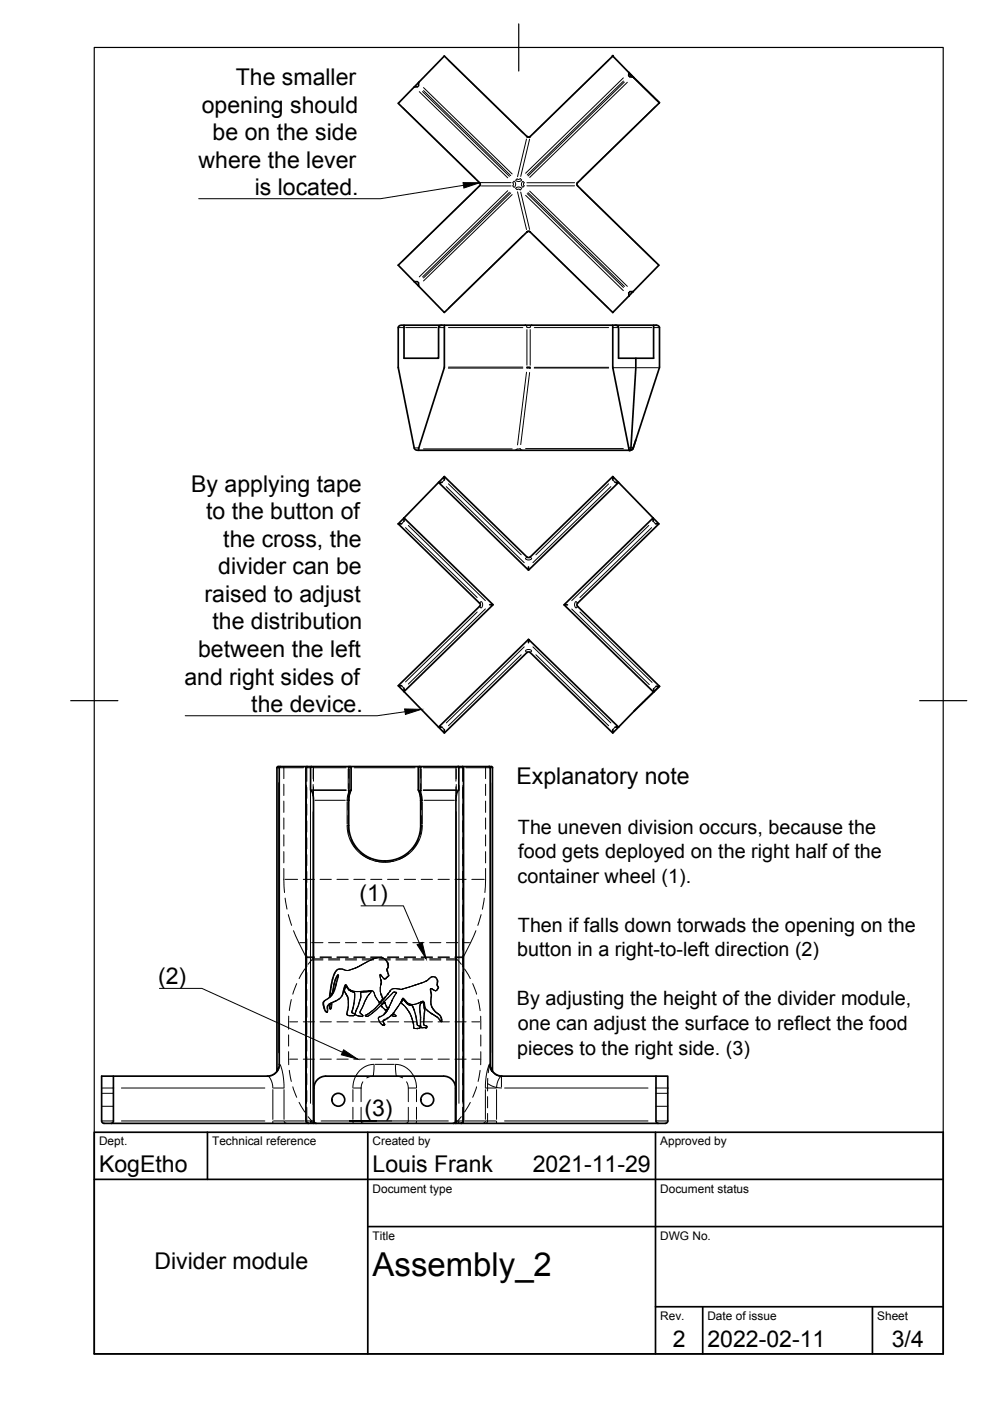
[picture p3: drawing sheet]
<svg xmlns="http://www.w3.org/2000/svg" width="210mm" height="297mm" viewBox="0 0 210 297" stroke-linecap="round" stroke-linejoin="round" font-family="sans-serif">
<!-- layer: Visible Narrow -->
<g fill="none" stroke="#000" stroke-width=".21">
<path d="M88.8 18.2l-.2 .2M88.9 19.4l18.8 18.3M89.6 19.4l18.4 18M89.8 19.2l18.5 18M89.8 18.6l18.8 18.3M95.1 12.8l15.7 15.4M129.1 12.7l-15.8 15.4M132.2 16.5l-20.8 20.2M132.2 17.2l-20.4 19.9M132.4 17.4l-20.4 19.9M133 17.4l-20.7 20.2M133.3 16.1l.1 .1 .4-.3 .5 .4"/>
<path d="M133.4 16.2l.1 .1M85.3 22.7l15.5 15.2M101.7 38.7l.1 .3-.1 .4M101.7 39.4h.1M102.1 38.7h6.3M102.1 39.4h6.3M108.7 39.4l.3 .3M109 38.4l-.3 .3 .2 .3-.2 .4M109.1 38.4l.2 .6-.2 .7M109.3 39.9l.3 .3M109.4 39.9l.7-.2 .5 .2M109.6 37.9l-.3 .3"/>
<path d="M110.3 37.9l-.3 .1-.3-.1M110.3 37.9l.3 .3M110.6 38.3l-.5 .2-.7-.2M110.6 40l-.3 .3M110.8 38.5l-.2 .5 .2 .7M110.9 38.4l.2 .3M111.1 38.8l-.1 .2 .1 .4M111.1 39.4l-.2 .3M111.6 29.5l-1.9 8M111.7 38.7h10.1M111.7 39.4h10.1M111.8 29h.6"/>
<path d="M112.3 29.5l-1.9 7.9M112.4 29h-.7M112.4 29l-.2 .1-.4-.1M112.4 28.9v.1M122.4 38.8v.5M122.4 39.4h.1M122.5 38.7h-.1M138.9 22.6l-15.7 15.3M88.6 59.7l.2 .2M100.8 40.3l-15.5 15.1M107.7 40.4l-18.8 18.3M108 40.8l-18.4 17.9"/>
<path d="M108.3 40.9l-18.5 18M108.6 41.3l-18.8 18.3M109.7 40.2l.3-.1 .3 .1M109.7 40.7l1.9 8M110.4 40.7l1.9 7.9M110.8 50l-15.7 15.4M111.4 41.4l20.8 20.2M111.7 49.2h.7M111.7 49.1h.1M111.8 49.1l.4-.1 .2 .1M111.8 41l20.4 19.9M112 40.8l20.4 19.9"/>
<path d="M112.3 40.5l20.7 20.2M112.4 49.1h-.6M112.4 49.1v.1M113.3 50l15.8 15.4M123.2 40.2l15.6 15.2M84.5 69.5h1.1M86 69.5h6.6M93 69.5h1.1M95.1 78h15.7M95.1 69.5h15.7M95.1 77.8h15.7M111.4 68.9l.3 .5"/>
<path d="M111.6 78.9l-1.9 15.4M111.7 77.9v.1M111.7 69.9v7.5M111.7 78h.1M111.7 69.5h.7M111.7 77.9h.7M111.8 78h.6M112.3 79l-1.9 15.3M112.4 77.8l-.7 .1M112.4 77.9v.2l-.6-.1M112.4 69.9v7.5M112.4 77.9h.1"/>
<path d="M112.7 68.9l-.3 .5M113.3 78h15.8M113.3 69.5h15.8M113.3 77.9h15.8M130 69.5h1.1M130.2 78h4.4M131.5 69.5h6.7M133.5 61.9l-.2 .1M135.1 78h4.5M138.6 69.5h1.2M87.9 95h.8M89.8 95.2h18.8"/>
<path d="M109.6 95.2l-.3 .2M110.3 95.1l-.6 .1M110.3 95.1l.3 .3M111.4 95.1h20.8M133.3 95h.5l-.1 .3-.3 .2M133.8 95h.5M134.2 95.2h.1M85.6 110.5l-.4 .5M86 111.9l15.2 14.8M86.6 111.4l16.3 15.9M94.2 101.8l-.5 .5M94.6 103.2l16.5 16.1"/>
<path d="M95.1 102.6l15.4 15M111.7 118.1l-.3 .3M112.4 118.1l.3 .3M112.7 118.5a1.01 1.01 0 0 1-1.3 0M129.1 102.6l-15.5 15M129.5 103.2l-16.5 16.1M129.9 101.8l.5 .5M137.6 111.4l-16.4 15.9M138.2 111.9l-15.2 14.8M138.5 110.5l.5 .5M101.2 129.8l-15.2 14.8M101.7 128.6l.3 .3"/>
<path d="M102 127.5l-.3 .4M102.1 127.5a1.01 1.01 0 0 1 0 1.4M102.9 129.1l-16.3 15.9M110.5 138.8l-15.4 15.1M111.1 137.1l-16.5 16.2M111.4 138l.3 .4M112.7 137.9a1.01 1.01 0 0 0-1.3 0M112.7 138l-.3 .4M113 137.1l16.5 16.2M113.6 138.8l15.5 15.1M121.2 129.1l16.5 16M122.1 127.5a1.01 1.01 0 0 0 0 1.4"/>
<path d="M122.2 127.5l.3 .4M122.5 128.6l-.3 .3M123 129.8l15.3 14.9M85.2 145.4l.4 .5M93.7 154.2l.5 .5M130.4 154.2l-.5 .5M139.1 145.5l-.5 .5M58.7 162.8h.5M59.1 166v57.2M59.1 162.5v.3M59.2 162.8h5.2M64.9 162.8h.1"/>
<path d="M65 166.5v67.4M65 162.8h.8M65.1 162.5l-.1 .2M65.8 166.5v67.4M66 162.5l-.2 .2M66.2 167.5h7.2M66.2 162.8h7.2M66.3 167.6h7.1M66.4 172.1v62.1M66.8 169.7h6.4M73.6 175l.1 1.6 .5 1.5 .7 1.2 .9 1.2 2.2 1.5 1.3 .5 1.7 .3 1.8-.1 1.3-.3 1.6-.7 1.1-.8 1.2-1.3 .9-1.5 .4-1.4 .2-1.2a.29 .29 0 0 0 0-.4 .29 .29 0 0 0-.3-.1M73.6 170v4.8"/>
<path d="M73.6 169.7h.3M73.6 175h.3M73.8 167.6l.1 .2M73.8 163v4.2M73.9 162.8h.1M73.9 167.5h.1zM73.9 162.7v-.2l.2 .2M73.9 169.7h-.3M73.9 167.8l-.3 1.9M74.1 167.5l.1 .2M74.1 163v4.2M74.1 162.8h.3"/>
<path d="M74.2 167.7l-.2 .1M74.2 167.7l.1 .1M74.3 167.8h-.3M74.3 167.8l-.3 1.1M74.4 167.6l-.1 .2M74.4 167.5l-.2 .2M75.1 162.8h12.9M88.7 167.5l.2 .2M88.7 162.8h.3M88.7 167.6l.2 .2M88.9 167.8l.2 1.1M88.9 167.8h.3"/>
<path d="M88.9 167.7v.1M89 167.7l.2 .1M89.1 167.5l-.2 .2M89.1 163v4.2M89.1 162.8h.2M89.1 162.7l.1-.2 .1 .2M89.2 167.8l.3 1.9M89.2 169.7h.3M89.3 167.5h-.2h.2M89.3 167.6l-.1 .2M89.3 163v4.2M89.5 169.7h-.3"/>
<path d="M89.5 170v4.8M89.7 167.6h7.1M89.7 162.8h7.2M89.7 167.5h7.2M89.9 169.7h6.5M96.7 172.1v62.1M97.2 162.5l.1 .2M97.3 162.8h.8M97.3 166.5v67.4M98 162.5l.2 .2M98.1 166.5v67.4M98.2 162.8h.1"/>
<path d="M98.8 162.8h5.1M103.9 162.8h.1M104 166v57.2M104 162.5l.1 .2M104.1 162.8h.3M81.5 182.5l-.1 .3M81.7 182.5v.3M21.7 237.7h2.2M21.7 230.7h2.2M25.7 237.7h30.5M25.7 230.7h30.5M56.8 228.2l.4 .3 .4 .7 .2 1.5"/>
<path d="M57.8 237.7v.5M57.8 231v6.3M58 237.7h2.2M58 230.7h2.2M59.2 225.7l.3 .2 .4 1.3 .3 3.5M59.3 225.9a2.5 2.5 0 0 1-2.3 2.3M60.2 231v6.3M60.2 237.7l.5 .5M60.4 237.7h4.2M64.9 237.7h.1M65 237.7v.3l.4 .2M65 237.7h.8"/>
<path d="M65.8 237.7a.32 .32 0 0 0 .3 .5 .32 .32 0 0 0 .3-.5M65.8 237.7h.6M66.4 237.7h.1M68.1 237.7h27M79.3 225.9l-.2 2.3M79.3 225.7l-1.1 .1-.9 .4-1 .8-.9 1.2M79.5 225.7h4.1M83.8 225.7l1.1 .1 1 .4 .9 .8 .9 1.2M83.8 225.9l.3 2.3M96.6 237.7h.7M96.7 237.7l.3 .5M97.3 237.7l-.3 .5"/>
<path d="M97.3 237.7h.8M98.1 237.7v.3l-.3 .2M98.2 237.7h.1M98.6 237.7h4.2M102.9 231v6.3M103.9 225.9a2.5 2.5 0 0 0 2.2 2.3M103.9 225.7l-.2 .2-.4 1.3-.4 3.5h2.2M105.1 237.7h-2.2l-.4 .5M105.3 237.7v.5M105.3 231v6.3M106.3 228.2l-.3 .3-.5 .9-.2 1.3M107 237.7h30.4"/>
<path d="M107 230.7h30.4M139.2 237.7h2.3M139.2 230.7h2.3"/>
</g>
<!-- layer: Visible -->
<g fill="none" stroke="#000" stroke-width=".36">
<path d="M87.8 18.4l-3.4 3.5 17.3 16.8M88.8 17.4v.8M88.8 17.4l-1 1h.7M133.3 16.1v-.7l6.5 6.4M133.5 16.3h.8l5.5 5.5M134.4 16.5l-4.5-4.6-17.7 17.2-.5-.2-17.5-17-5.4 5.5M101.7 38.7l.1 .4-.1 .3-17.3 16.8M122.5 39.4l17.2 16.8-5.4 5.6M122.5 38.7l-.2 .3 .2 .4M139.8 21.8l-17.3 16.9M84.4 56.2h.1M84.5 56.2l3.3 3.5"/>
<path d="M87.8 59.7l1 1v-.7M87.8 59.7h.7M84.5 78l3.3 17 .3 .3 .7 .2M85.7 68.9l-.9 .1-.4 .5 .1 8.5M88.8 60.7l5.4 5.6 17.5-17.1 .5-.1 17.7 17.2M93.7 68.9h-8v7.1h7.3v-6.5l.3-.5 .9-.1M129.9 68.9h-35.7v9l-5.4 17.1v.5M129.9 78l3.4 17v.5M129.9 66.2v.1M129.9 77.9v-9l.9 .1 .3 .5v6.5h7.5v-7.1h.6l.5 .3 .1 8.8-5.5 17M130.4 68.9h8.2M133.3 62.8l-3.4 3.4"/>
<path d="M133.5 61.8h.8l-1 1v-.8M134.8 76v2l-1 17M88.8 95.5h44.7M134.3 95l-.2 .3-.6 .2M134.3 95l-.3 .3-.5 .2M134.8 93.3l-.5 1.7M84.4 111.1l17.3 16.7 .1 .4-.1 .4M85.2 111l-.8 .1M85.7 109.8v.7M85.7 109.8l-1.3 1.3M85.7 109.8l18.8 18.4M93.7 102.3h-.7l19.1 18.6v-.7"/>
<path d="M94.2 101.8v-.8l-8.5 8.8M94.2 101l17.5 17.1 .5 .1 17.7-17.2M129.9 101.8v-.8l9.8 10.1-.7-.1M130.4 102.3h.7l-19 18.6M138.5 110.5v-.7l-18.9 18.4h.7M139.7 111.1l-17.2 16.8-.2 .3 .2 .4 17.3 16.9M101.7 128.6l-17.3 16.8M103.8 128.2h.7l-18.8 18.4v-.7M112.1 136.3v-.7l19 18.6h-.7M112.1 135.6l-19.1 18.6h.7M119.6 128.2l19 18.5M85.2 145.4h-.8l9.8 10v-.7"/>
<path d="M94.2 155.4l17.7-17.2 .5 .1 17.5 17.1M138.6 146.7l-8.7 8.7v-.7M138.6 146v.7M139.1 145.5h.7M139.8 145.5l-5.4 5.3M139.8 145.5l-1.2 1.2M59.5 162.5h-.5l-.3 .3v64.3l.5-1.2v-63.2l.2-.2h6.6M65.1 162.5l-.2 .3v74.9l.1 .3 .4 .2M73.9 169.7l.1 6.2 .2 1.2 .6 1.4 1 1.5 1.6 1.4 1.8 .8 1.9 .3 1.8-.1 1.9-.6 1.7-1 1.5-1.7 .8-1.7 .3-1.3 .1-6.4M74 169.7h.1M74.2 162.5h-8.2l-.2 .2v4.8l.5 .5 .2 1.3-.1 68.9M74.2 162.5h14.7"/>
<path d="M74.2 162.5l.2 .3v4.7M74.4 167.5l-.3 1.1-.2 1.1M88.7 162.8v4.7M88.7 167.5l.4 1.1 .1 1.1M88.9 162.5h8.2M89 162.5l-.3 .3M89.2 169.7h.1M98 162.5h-.9l.2 .2v4.8l-.4 .5-.2 1.3v68.9M98 162.5h5.7M98 162.5l.3 .3v74.9l-.2 .3-.4 .2M104.2 162.5h-.5l.2 .2v63.2l.5 1.2v-64.3l-.2-.3M24 228.2v9.6l-.1 .2-.3 .2"/>
<path d="M56.8 228.2h-35.3v9.6l.5 .4h119.2l.4-.4v-9.6h-2.5v9.6l.2 .2 .3 .2M58.7 227.1a2.51 2.51 0 0 1-2 1.1M67.1 238.2l-.3-.1-.2-.3v-7.1a2.51 2.51 0 0 1 2.5-2.5h25a2.51 2.51 0 0 1 2.5 2.5v7.1l-.3 .3-.2 .1M104.4 227.1a2.51 2.51 0 0 0 2.1 1.1M106.3 228.2h32.8"/>
<circle cx="71.7" cy="233.2" r="1.37"/>
<circle cx="90.6" cy="233.2" r="1.37"/>
</g>
<!-- layer: Visible Narrow -->
<g fill="#000" stroke="#000" stroke-width=".21">
<circle cx="111.7" cy="28.9" r=".08"/>
<circle cx="111.7" cy="49.2" r=".08"/>
</g>
<!-- layer: Visible -->
<g fill="#000" stroke="#000" stroke-width=".21">
<circle cx="129.9" cy="11.9" r=".17"/>
<circle cx="133.5" cy="95.5" r=".17"/>
</g>
<!-- layer: Hidden Narrow -->
<g fill="none" stroke="#000" stroke-width=".21">
<path d="M66.2 162.5l.2 .3M66.4 163.1v2M66.4 166.3v2.1M73.8 175l.2 1.8M73.8 169.9v1.8M73.8 172.9v1.9M73.9 168.4v1.2h-.1zM74.2 167.7l-.3 .7M74.3 167.8l-.4 1.8M74.4 178l1.2 2M88.7 178.1l-.4 .9-.8 1.1M88.9 167.8l.3 1.8"/>
<path d="M88.9 167.7l.3 .7M89.2 168.4l.1 1.2h-.1zM89.3 175l-.2 1.9M89.3 169.9v1.8M89.3 172.9v1.9M96.7 163.1v2M96.7 166.3v2.1M96.9 162.5l-.2 .3M60.5 186.4h2.6M63.6 199.9h1.3M64.3 186.4h2.4M66.1 199.9h2.4"/>
<path d="M67.9 186.4h2.4M69.7 199.9h2.3M71.4 186.4h2.4M73.2 199.9h2.4M75 186.4h2.4M76.4 180.9l2 1.2M76.8 199.9h2.4M78.6 186.4h2.4M79.5 182.5l1.6 .3h.3v-.3M80.4 199.9h2.4M81.7 182.5l.1 .3 1.7-.2M82.2 186.4h2.3"/>
<path d="M83.9 199.9h2.4M85.7 186.4h2.4M86.7 180.9l-2.1 1.3M87.5 199.9h2.4M89.3 186.4h2.4M91.1 199.9h2.4M92.9 186.4h2.4M94.7 199.9h2.3M96.5 186.4h2.3M98.2 199.9h1.3M100 186.4h2.7M61.4 216.6h1.7"/>
<path d="M64.3 216.6h2.4M65.1 202.9h1.6M66.6 203.3h1.9M67.9 202.9h2.4M67.9 216.6h2.4M68.5 212.8h.1M68.5 213h.1M68.5 212.5h.1M68.5 213.1h.2M68.6 213.3h.1M68.6 212.3h.1M68.6 213.5h.1"/>
<path d="M68.7 213.6h.1M68.7 213.8h.1M69 214.4h.1M69.2 211.9h.1M69.3 214.4h.2M69.4 213.7h.1M69.4 213.6h.1M69.4 213.4h.1M69.4 213.2h.2M69.7 203.3h2.3M69.7 212.9h.1M69.8 211.5h.1"/>
<path d="M69.8 213.5h.2M69.8 211.3h.2M69.8 211.1h.2M69.9 213h.1M69.9 210.8h.1M69.9 211.4h.1M69.9 210.5h.2M69.9 213.9h.2M70 212.8h.1M70 211.3h.1M70 210.3h.1M70 212.9h.1"/>
<path d="M70 210h.1M70 213.9h.1M70 211.1h.1M70 209.8h.2M70.1 212.8h.1M70.1 209.4h.1M70.1 209.2h.2M70.1 213.7h.2M70.2 209h.1M70.2 208.8h.1M70.2 212.8h.1M70.2 212.7h-.2"/>
<path d="M70.3 211h.1M70.3 208.6h.1M70.3 212.8h.1M70.3 208.4h.1M70.3 210.7h.1M70.4 210.6h.1M70.4 207.8h.1M70.4 207.7h.1M70.4 212.6h-.2M70.5 212.5h.1M70.5 210.3h.1M70.5 207.5h.1"/>
<path d="M70.5 210.1h.1M70.5 207.4h.1M70.6 209.9h.1M70.6 209.6h.1M70.6 210.5h.1M70.7 209.3h.1M70.7 209.1h.1M70.7 206.8h.1M70.7 208.9h.1M70.7 212.4h.1M70.8 208.7h.1M70.8 208.5h.1"/>
<path d="M70.8 209.9h.2M70.9 212.4h.1M70.9 209.9h.1M70.9 208.3h.1M70.9 206.4h.1M70.9 208.2h.1M70.9 206.3h.1M71 207.8h.1M71.1 207.7h.1M71.1 209.2h.1M71.1 207.6h.1M71.1 209h.1"/>
<path d="M71.1 207.5h.1M71.1 205.9h.1M71.1 212.3h-.1M71.1 212.2h.1M71.2 208.8h.1M71.2 208.7h.1M71.2 208.5h.2M71.4 207h.1M71.4 202.9h2.4M71.4 216.6h2.4M71.5 205.6h.1M71.5 207.7h.1"/>
<path d="M71.6 206.7h.2M71.6 207.2h.1M71.6 205.5h.1M71.7 206.8h.1M71.7 211.9h.1M71.8 211.8h.1M71.9 205.5h.2M72.5 211.1h.1M72.6 210.8h.1M72.6 210.7h.1M72.7 205.5h.1M72.7 210.4h.1"/>
<path d="M72.8 205.6h.1M72.8 209.9h.1M72.9 209.8h.1M72.9 209.7h.1M72.9 205.6h.1M72.9 209.5h.1M73 210.1h.1M73 209.9h.1M73 209.3h.1M73 209.2h.1M73 209.7h.1M73.1 209.5h.1"/>
<path d="M73.1 210.4h.1M73.1 209.4h.1M73.2 208.9h.1M73.2 203.3h2.4M73.3 209h.1M73.3 210.7h.1M73.3 210.8h.1M73.3 205.7h.1M73.4 208.9h.1M73.4 209.1h.1M73.4 209h.1M73.4 209.2h.1"/>
<path d="M73.5 211h.1M73.5 209h.1M73.5 214.9h.1M73.5 215.1h.1M73.5 209.3h.2M73.6 215.2h.1M73.6 211.2h.1M73.6 214.5h.1M73.6 214.3h.1M73.7 209.3h-.2M73.7 211.4h.1M73.7 214.1h.1"/>
<path d="M73.7 209.6h.1M73.8 215.3h.1M73.8 211.8h.1M73.8 209.5h.1M73.8 213.5h.1M73.8 212.6h.1M73.9 215.3h.1M74 209.9h.1M74.1 209.9h.1M74.2 205.6h.1M74.2 209.9h.1M74.3 210.1h.1"/>
<path d="M74.3 209.9l.1 .1M74.4 210.2h.1M74.5 210.2h.1M74.5 210l.2 .1M74.5 214.7h.1M74.6 214.4h.1M74.6 214.3h.1M74.7 214.2h.1M74.7 210.3h.1M74.7 214.8h.1M74.7 214h.1M74.8 205.4h.1"/>
<path d="M74.8 213.9h.1M74.8 215.4h.1M74.8 213.7h.1M74.9 213.5h.1M74.9 213.3h.1M74.9 210.3h.1M75 213.1h.1M75 212.9h.1M75 202.9h2.4M75 216.6h2.4M75 212.7h.1M75 214.9h.1"/>
<path d="M75.1 210.4h.1M75.1 212.2h.1M75.1 215.3h.1M75.1 205.3h.1M75.1 212h.1M75.1 210.5h.1M75.2 215.1h.1M75.2 205.3h.1M75.2 210.2h.1M75.3 214.7h.1M75.4 215.1h.1M75.4 205.2h.1"/>
<path d="M75.4 214.4h.1M75.5 214.3h.1M75.5 214.2h.1M75.5 205.2h.1M75.5 214.1h.1M75.5 215.3h.1M75.6 213.9h.1M75.8 213.5h.1M75.9 215.4h.1M75.9 205h-.1M76.1 212.8h.1M76.1 215.4h.1"/>
<path d="M76.2 212.2h.1M76.3 204.8h-.1M76.3 214.6h.1M76.3 212h.1M76.4 215.5h.1M76.4 214.4h.1M76.4 204.7h.1M76.4 211.8h.1M76.4 211.6h.1M76.5 210.5h.1M76.5 210.2h.1M76.5 214.9h.1"/>
<path d="M76.5 211h.1M76.5 211.3h.1M76.5 204.6h.1M76.5 210.4h.1M76.6 214h.1M76.6 204.6h.1M76.7 215.1h.1M76.7 204.5h.1M76.8 210.2h.1M76.8 203.3h2.4M76.9 204.4h.1M76.9 215.4h.1"/>
<path d="M76.9 215.3h.1M76.9 210.3h.1M77 213.2h.1M77 210.2h.1M77.2 204.3h.1M77.2 212.7h.1M77.3 204.2h.1M77.4 210.1h.1M77.4 212.2h.1M77.4 215.3h.1M77.5 212.1h.1M77.5 215.4h.1"/>
<path d="M77.5 204.1h.1M77.6 211.9h.1M77.6 215.2h.1M77.6 210.3h.1M77.6 211.7h.1M77.7 204h.1M77.7 211.6h.1M77.7 215.1h.1M77.7 215.5h.1M77.8 211.4h.1M77.9 215.1h.1M78 215.4h.1"/>
<path d="M78 215h.1M78 210.3h.1M78.1 211h.1M78.1 210.1h.1M78.1 214.9h.1M78.2 210.9h.1M78.3 210.8h.1M78.3 210.2h.1M78.4 214.7h.1M78.5 203.6h.1M78.5 214.6h.1M78.6 210.2h.1"/>
<path d="M78.6 202.9h2.4M78.6 216.6h2.4M78.7 203.5h.1M78.7 210.2h.1M78.7 214.5h.1M78.8 210h.1M78.8 214.9h.1M78.9 214.3h.1M79 203.4h.1M79 214.8h.1M79.1 203.3h.1M79.1 210.2h.1"/>
<path d="M79.2 203.3h.1M79.3 214.5h.1M79.4 203.2h.1M79.4 210.7h.1M79.4 214.4h.1M79.5 211.1h.1M79.5 203.2h.1M79.5 213.8h.1M79.7 211.5h.1M79.7 203.1h.1M79.7 214.2h.1M79.9 203.1h.1"/>
<path d="M79.9 211.8h.1M79.9 214h.1M80.1 203.1h.1M80.2 212.3h.1M80.3 213h.1M80.3 215.7h.1M80.4 203.3h2.4M80.5 216.6h.1M80.5 206.8h.1M80.6 207.2h.1M80.6 209.4h.1M80.6 210.1h.1"/>
<path d="M80.7 206.7h.1M80.8 210.7h.1M80.8 217.1h.1M80.8 210.8h.1M80.9 213.1h.1M80.9 206.9h.1M80.9 211.1h.1M80.9 212.3h.1M81.1 212.1h.1M81.2 211.8h.1M81.7 212.8h.1M81.8 214.2h.1"/>
<path d="M82 214.2h.1M82.1 214h.1M82.1 210.9h.1M82.1 205.3h.1M82.2 202.9h2.3M82.2 216.6h2.3M82.3 206.4h.1M82.3 211.5h.1M82.3 206.6h.1M82.6 215.6h.1M82.6 210.2h.1M82.7 213.2h.1"/>
<path d="M82.7 215.4h.1M82.7 213h.1M82.8 210h.1M82.8 212.8h.1M82.9 212.5h.1M83 212.4h.1M83 215.2h.1M83 209.7h.1M83.2 215.1h.1M83.3 215.4h.1M83.3 210.5h.1M83.4 210.4h.1"/>
<path d="M83.5 215.5h.1M83.5 209.6h.1M83.6 215h.1M83.6 211.2h.1M83.7 210.3h.1M83.7 214.4h.1M83.8 214.2h.1M83.9 214.1h.1M83.9 215.5h.1M83.9 215.3h.1M83.9 203.3h2.4M83.9 214h.1"/>
<path d="M84 210.6h.1M84 213.9h.1M84.1 210.4h.1M84.1 209.6h.1M84.1 213.8h.1M84.2 213.6h.1M84.3 213.5h.1M84.4 209.7h.1M84.4 213.4h.1M84.5 213.3h.1M84.7 209.7h.1M84.8 212.8h.1"/>
<path d="M84.9 212.6h.1M85 212.5h.1M85 212.3h.1M85.1 212.6h.1M85.1 212.1h.1M85.2 212.4h.1M85.2 212.8h.1M85.2 212.1h.1M85.2 211.9h.1M85.3 211.8h.1M85.3 212.9h.1M85.3 212.1h.1"/>
<path d="M85.3 209.7h.1M85.4 211.9h.1M85.4 209.7h.1M85.5 211.7h.1M85.6 213.1h.1M85.6 209.6h.1M85.6 212.1h.1M85.7 202.9h2.4M85.7 216.6h2.4M85.8 212.2h.1M85.9 212.4h.1M86 212.5h.1"/>
<path d="M86 209.5h.1M86.1 212.3h.1M86.1 213.7h.1M86.2 209.4h.1M86.2 213.9h.1M86.3 212.8h.1M86.4 212.6h.1M86.4 209.4h.1M86.5 214.2h.1M86.5 213h.1M86.6 213h.1M86.6 212.8h.2"/>
<path d="M86.7 214.5h.1M86.7 214.6h.1M86.8 209.3h.1M86.8 214.7h.1M86.8 212.9h.1M86.9 213.1h.1M87 209.2h.1M87 215h.1M87 212.9h.1M87.1 209.2h.1M87.1 215.5h.1M87.2 215.5h.1"/>
<path d="M87.3 213.2h.1M87.3 215.9h.1M87.4 216h.1M87.4 213h.1M87.4 216.2h.1M87.4 216.4h.1M87.5 213.3h.1M87.5 216.6h.1M87.5 213.5h.1M87.5 203.3h2.4M87.5 216.7h.1M87.5 209h.1"/>
<path d="M87.5 213.6h.1M87.6 216.9h.1M87.6 213.7h.1M87.6 217.1h.1M87.7 209h.1M87.7 213.8h.1M87.7 217.6h.1M87.7 213.9h.1M87.7 218h.1M87.7 214h.1M87.8 214.1h.1M87.8 208.9h.1"/>
<path d="M87.8 212.9h.1M87.9 208.9h.1M87.9 218.1h.1M88.1 215.1h.1M88.1 208.8h.1M88.1 215.3h.1M88.2 215.5h.1M88.2 215.8h.1M88.2 208.8h.1M88.2 216h.1M88.3 216.2h.1M88.3 216.5h.1"/>
<path d="M88.4 216.8h.1M88.4 217.1h.1M88.5 217.4h.1M88.5 212.7h.1M88.6 208.6h.1M88.7 217.5h.1M88.7 212.7h.1M88.9 218h.1M88.9 217.5h.1M89 212.6h.1M89 217.9h.1M89 214.4h.1"/>
<path d="M89 214.7h.1M89 213.1h.1M89.1 208.5h.1M89.1 215.1h.1M89.1 212.5h.1M89.1 217.8h.1M89.1 212.8h.1M89.1 217.4h.1M89.1 216.1h.1M89.1 215.7h.1M89.2 217.7h.1M89.2 212.5h.1"/>
<path d="M89.3 208.4h.1M89.3 217.8h.1M89.3 212.4h.1M89.3 202.9h2.4M89.3 216.6h2.4M89.4 208.4h.1M89.4 212.6h.1M89.4 212.4h.1M89.5 212.6h.1M89.5 208.4h.1M89.7 212.6h.1M89.7 212.3h.1"/>
<path d="M89.8 217.9h.1M89.8 216.8h.1M89.8 217.2h.1M89.8 216h.1M89.9 213.3h.1M89.9 213.7h.1M89.9 212.5h.1M89.9 217.4h.1M89.9 212.7h.1M89.9 214.9h.1M90 214h.1M90 214.6h.1"/>
<path d="M90 213.3h.1M90 213.6h.1M90 214.2h.1M90 213h-.2M90.1 213.7h.1M90.1 217.5h.1M90.2 217.9h.1M90.2 208h.1M90.3 217.9h.1M90.3 208h.1M90.4 214.1h.1M90.4 217.6h.1"/>
<path d="M90.4 207.9h.1M90.5 207.9h.1M90.5 217.7h.1M90.5 214.2h.1M90.8 214.4h.1M90.8 207.6h.1M91.1 214.6h.1M91.1 203.3h2.4M91.2 209.7h.1M91.3 210.1h.1M91.3 210.4h.1M91.3 212.9h.1"/>
<path d="M91.3 209.6h.1M91.3 214.8h.1M91.4 210.6h.1M91.4 211.4h.1M91.4 210.9h.1M91.4 214.9h.1M91.4 207.1h.1M91.5 214.9h.1M91.5 213.5h.1M91.5 209.7h.2M91.6 215h.1M91.6 213.6h.1"/>
<path d="M91.6 215h.2M91.7 209.7h.1M91.7 207.1h.1M91.7 213.9h.1M91.8 209.8h.1M91.8 215.1h.1M91.9 215.2h.1M92 209.9h.1M92 214.2h.1M92.1 214.3h.1M92.2 207.2h.1M92.3 215.4h.1"/>
<path d="M92.3 210.1h.1M92.3 215.5h.1M92.4 214.6h.1M92.5 210h.1M92.6 208.7h.2M92.6 215.6h.1M92.6 208.9h.2M92.6 214.8h.2M92.7 208.3h.1M92.7 209.7h.1M92.7 208.1h.1M92.7 207.9h.1"/>
<path d="M92.8 214.9h.1M92.8 209.2h.1M92.8 209.5h.2M92.9 215h.1M92.9 202.9h2.4M92.9 216.6h2.4M93.1 215.2h.2M93.2 216.2h.1M93.5 215.7h.1M93.5 215.8h.1M93.6 216.2h.1M93.6 216.5h.1"/>
<path d="M94.7 203.3h1.9M96.5 202.9h1.6M96.5 216.6h2.3M100 216.6h1.7M61.4 224.6h1.7M64.3 224.6h2.4M65 237.7v.3l.4 .2M67.9 224.6h2.4M71.4 224.6h2.4M74.8 237.7l.2 .5M74.8 231v2.6M74.8 234.8v2.5"/>
<path d="M75 230.7h1.6M75 224.6h2.4M75.4 228.2l-.5 1.3-.1 1.2M78.6 224.6h2.4M82.2 224.6h2.3M85.7 224.6h2.4M86.6 230.7h1.6M87.7 228.2l.5 1.3 .1 1.2M88.3 237.7l-.1 .5M88.3 231v2.6M88.3 234.8v2.5M89.3 224.6h2.4"/>
<path d="M92.9 224.6h2.4M96.5 224.6h2.3M98.1 237.7v.3l-.3 .2M100 224.6h1.7M103.4 229.7l1.3 .7 1.6 .3M103.8 225.7v.5l.4 .8M105 227.8l1.3 .4M106.3 228.2v2.3"/>
</g>
<!-- layer: Hidden -->
<g fill="none" stroke="#000" stroke-width=".21">
<path d="M59.9 162.5l.3 .2v2.4M60.2 166.3v2.4M60.2 169.8v2.4M60.2 173.4v2.4M60.2 177v2.4M65 166.9v2.4M65 170.5v2.3M65 174v2.4M65 177.6v2.4M65.4 162.5l-.4 .2v3M66.5 162.5v3.1M66.5 166.8v2.9"/>
<path d="M73.8 162.5l.1 2.5M73.9 169.6v.1M73.9 166.2v2.2M89.2 169.6v.1M89.2 166.2v2.2M89.2 169.6h.1M89.3 162.5l-.1 2.5M96.7 162.5v3.1M96.7 166.8v2.9M97.7 162.5l.4 .2v3M98.1 166.9v2.4M98.1 170.5v2.3"/>
<path d="M98.1 174v2.4M98.1 177.6v2.4M103 166.3v2.4M103 169.8v2.4M103 173.4v2.4M103 177v2.4M103.2 162.5l-.2 .2v2.4M60.2 184.1l.1 5.1M60.2 180.6v2.4M60.5 190.4l.4 2.4M61.1 193.9l.7 2.3M62.2 197.3l2.7 5.7h1.8"/>
<path d="M65 181.2v2.3M65 184.7v2.4M65 188.3v2.4M65 191.9v2.4M65 195.5v2.4M65 199v2.4M98.1 181.2v2.3M98.1 184.7v2.4M98.1 188.3v2.4M98.1 191.9v2.4M98.1 195.5v2.4M98.1 199v2.4"/>
<path d="M100.9 197.3l-2.7 5.7h-1.7M102 193.9l-.7 2.3M102.7 190.4l-.4 2.4M103 184.1l-.2 5.1M103 180.6v2.4M61.2 219.4v2.4M61.2 215.4v2.8M61.8 211.9l-.5 2.4M62.9 208.5l-.8 2.3M64.6 205.4l-1.2 2.1M65 202.6v2.4M65 206.2v2.4"/>
<path d="M65 209.7v2.4M65 213.3v2.4M65 216.9v2.4M66.1 203l.2 .1 .1 .4M67.9 203h2.4M68.5 203.5h-2.4l-.8 1M69.2 214.6h.1M69.2 214.6h.2h-.2M69.7 203.5h2.3M69.8 211.3h.2M70 212.9l.3-.1-.3 1.1-.2-.2zM70 213.9h.1"/>
<path d="M70.1 212.9l.3-.1-.2 1.1-.2-.2zM70.2 212.8h.1M71.2 205.8l.6-.3h.8l.6 .2h.7l1.8-.6 3.6-1.9 1-.2 1 .2 .6 .4 .4 .7v.7l-.3 .6 .4 1.2-.6 .7h-.3l-.8-.8-.2 .1 .3 1.3-.2 2.1 .5 1.7-.6 .7-.8-1.1-.5-1.1-.3-.3-2.7 .1-1.5-.1-.8-.5-.7-.8-.8 2.4-.6 .7-2.2 1.1-.3 .5v.9l-.2 .2-.4-.7-.2-1.3 .2-.4 1.3-.9 .8-1.2 .8-2.9v-.5l-.3 .3-.3 1-.6 2.6-.6 .7 .6-3.7zM71.4 205.7l.5-.2 2.1 .2 1.8-.6 3.6-1.9 .9-.2 1.1 .2 .5 .4 .4 .9v.5l-.3 .6 .4 1.3-.6 .6h-.3l-.8-.8h-.1l.2 1.3-.2 2.1 .6 1.8-.7 .7-.8-1.1-.6-1.4h-4.3l-.8-.5-.7-.8-.8 2.4-.6 .7-2.2 1.2-.2 .3v1l-.3 .2-.3-.7-.3-1.3 .3-.4 1.2-.9 .8-1.2 .8-2.9v-.5l-.6 1.2-.6 2.8-.5 .6 .6-3.8 .4-1.1zM71.4 203h2.4M71.6 206.7h.1M72.2 205.5h.1M73.2 209h.2l.6 .9 1 .5 .2 .2-.1 1.9-.6 2.1 .1 .1 .6 .4-.3 .3h-.9l-.5-.3 .3-2.8-.1-.9-.8-1.3zM73.2 203.5h2.4M73.3 208.8h.1M73.3 209h.1M73.3 209l.8 .9 1.1 .6-.1 2.2-.5 1.9 .1 .1 .5 .3v.2l-.2 .2h-.9l-.5-.4 .3-1.6v-1.2l-.1-.7-.8-1.4z"/>
<path d="M73.6 205.8h.1M74.2 215.4h.1M74.6 215.4h.1M74.8 215.4h.1M75 203h2.4M75.8 210.2h.1M76.5 211.4h.1M76.5 210.4l2.2-.2-.9 1.2-1.5 3.1v.3l.6 .5-.1 .2-1.2-.2-.3-.3 1.1-3.2zM76.5 210.4l2.2-.2-.8 1.2-1.5 3.1v.3l.6 .5-.2 .2-1.1-.2-.3-.3 1.1-3.2zM76.6 215.5h.1M76.8 215.5h.1M76.8 203.5h2.4"/>
<path d="M77.4 215.3l2-1.3 3.7-4.3 .9-.1 1.3 .1 4.8-1.5 1.6-1.1 .7 .1 .3 .5 .1 1.2 .2 .4-.3 .6-.3 .2-.9-.5-.2 .1 .2 1.1-.1 2 .2 .7 .4 .6 1.5 1.5 .2 1-.8-.8-1.6-1-1.1-1-.2-1.2-.2-.3-1.7 .6h-1l-.7-.3-1-.9-.6 1.1-1.4 2.1-1 .8-1.1 .7 .2 .9h-.5l-.5-.6-.3-.9 1.1-.7 .9-1 1.3-2.7 .6-.9-.4-.2-.3 .1-4.4 4.3-1 .8h-.4zM77.8 215.5h.1M78.6 203h2.4M78.6 210h.1M78.6 210.2h.1M80.4 203.5h2.4M80.5 212.6h.1M81.3 212.6l.3-.1 .6 1.3-.2 .5-1.2-1zM81.3 212.6l.3-.1 .6 1.4-.3 .4-1.1-1zM82.2 203h2.3M83 209.8l.5-.2 1.7 .1 4.7-1.5 1.6-1.1 .7 .1 .5 .7-.1 1 .3 .5-.6 .7-.9-.5-.2 .1 .2 1.1-.1 2 .6 1.3 1.4 1.3 .3 1.2-.8-.8-2.5-1.8-.2-.3-.2-1-.2-.4-1.6 .6h-1l-.7-.3-1-.9-.6 1.2-1.4 2-1.1 .9-1 .6 .2 .9h-.5l-.5-.7-.3-.8 1.1-.6 .8-1 1.4-2.8 .6-.9-.4-.2-.3 .1-4.4 4.4-1 .7-.5-.1v-.1l.7-.4 1.7-1.4zM83.1 215.2l.4-.2 .5 .4-.6 .1z"/>
<path d="M83.1 215.2l.4-.2 .5 .4-.5 .1zM83.5 215h.1M83.6 210.3h.1M83.7 209.6h.1M83.8 215.5h.1M83.9 203.5h2.4M85.1 209.8h.1M85.4 211.9l1.1 1.1 .9 .3 .7 2 .3 2 .5 .2 .2 .4-.6 .2-.8-.1v-.8l-.7-2-.9-1.5-1-1zM85.4 212l.1-.1 1 1 1 .4 .6 1.7 .4 2.3 .4 .2 .3 .4-.6 .2-.9-.2v-.7l-.6-2-.9-1.5-1.1-1zM85.4 211.7h.1M85.4 211.9h.1M85.7 203h2.4"/>
<path d="M87.5 203.5h2.4M87.5 213h.1M88.2 218.1h.1M88.6 218.1h.1M89.2 212.7l.4-.2 .2 .5 .2 1.3-.2 2.9 .2 .2 .4 .2-.1 .4-.9-.1-.3-.4-.1-4zM89.2 212.7l.4-.2 .3 .2 .2 1.4-.2 3 .1 .3 .6 .2-.2 .4-.9-.1-.3-.4-.2-4.1zM89.3 203h2.4M89.4 217.9h.1M89.6 212.5h.1M89.6 212.3h.1M90 217.9h.1M90.3 218h.1"/>
<path d="M91.1 203.5h2.4M91.4 209.6h.1M91.7 207.1h.1M92.3 210.1h.1M92.9 203h2.4M93.5 216.6h.2M94.7 203.5h2.3l.8 1M97 203l-.2 .1-.1 .4M98.1 202.6v2.4M98.1 206.2v2.4M98.1 209.7v2.4M98.1 213.3v2.4"/>
<path d="M98.1 216.9v2.4M98.5 205.4l1.2 2.1M100.2 208.5l.8 2.3M101.4 211.9l.4 2.4M101.9 215.5v2.7M101.9 219.4v2.4M21.5 231.8h2.5M21.5 234.6h2.5M61.2 223v2.7M61.3 226.9l.5 2.4M62.1 230.4l.8 2.2M63.4 233.7l1.2 2.1"/>
<path d="M65 234.8v2.9l.2 .3 .5 .2M65 220.5v2.3M65 224v2.4M65 227.6v2.4M65 231.2v2.4M65.3 236.8l.8 .9-.1 .2-.4 .3M76.6 234.8v2.9l.2 .4 .3 .1M76.9 229.4l-.3 1.3v2.9M79.1 228.2l-1.3 .3M84.1 228.2l1.3 .3M86.2 229.4l.4 1.3v2.9M86.6 234.8v2.9l-.1 .2-.4 .3"/>
<path d="M97.8 236.8l-.8 .9 .1 .2 .5 .3M98.1 234.8v2.9l-.2 .3-.5 .2M98.1 220.5v2.3M98.1 224v2.4M98.1 227.6v2.4M98.1 231.2v2.4M99.7 233.7l-1.2 2.1M101 230.4l-.8 2.2M101.8 226.9l-.4 2.4M101.9 223v2.7M103.4 236.1v1.7l-.4 .4M103.4 232.5v2.4"/>
<path d="M103.4 228.6v2.7M103.8 225.7l-.3 1.7M139.1 231.8h2.5M139.1 234.6h2.5"/>
</g>
<g fill="#000" stroke="#000" stroke-width=".21">
<circle cx="69.2" cy="214.6" r=".08"/>
<circle cx="69.4" cy="214.6" r=".08"/>
<circle cx="76.8" cy="215.5" r=".08"/>
<circle cx="80.6" cy="206.7" r=".08"/>
<circle cx="80.8" cy="203" r=".08"/>
<circle cx="81.5" cy="217.3" r=".08"/>
<circle cx="81.6" cy="216.2" r=".08"/>
<circle cx="81.6" cy="214.9" r=".08"/>
<circle cx="81.6" cy="211.5" r=".08"/>
<circle cx="81.6" cy="214.1" r=".08"/>
<circle cx="81.9" cy="214.2" r=".08"/>
<circle cx="88.5" cy="218.1" r=".08"/>
</g>
<!-- layer: Hidden Narrow -->
<g fill="#000" stroke="#000" stroke-width=".21">
<circle cx="73.9" cy="169.7" r=".08"/>
<circle cx="89.2" cy="169.7" r=".08"/>
<circle cx="80.4" cy="212.5" r=".08"/>
<circle cx="80.4" cy="212.8" r=".08"/>
<circle cx="80.5" cy="215.6" r=".08"/>
<circle cx="80.5" cy="212.7" r=".08"/>
<circle cx="80.7" cy="212.4" r=".08"/>
<circle cx="80.8" cy="208.7" r=".08"/>
<circle cx="80.8" cy="207.8" r=".08"/>
<circle cx="80.8" cy="212.5" r=".08"/>
<circle cx="80.8" cy="207.9" r=".08"/>
<circle cx="80.8" cy="208.5" r=".08"/>
<circle cx="80.8" cy="213.2" r=".08"/>
<circle cx="80.8" cy="210.9" r=".08"/>
<circle cx="80.8" cy="208.2" r=".08"/>
<circle cx="80.9" cy="211" r=".08"/>
<circle cx="81" cy="212" r=".08"/>
<circle cx="81" cy="213.4" r=".08"/>
<circle cx="81" cy="212.8" r=".08"/>
<circle cx="81.1" cy="211.5" r=".08"/>
<circle cx="81.1" cy="217.3" r=".08"/>
<circle cx="81.1" cy="203.1" r=".08"/>
<circle cx="81.1" cy="211.6" r=".08"/>
<circle cx="81.2" cy="212" r=".08"/>
<circle cx="81.2" cy="216.6" r=".08"/>
<circle cx="81.3" cy="216.4" r=".08"/>
<circle cx="81.3" cy="211.9" r=".08"/>
<circle cx="81.3" cy="212.7" r=".08"/>
<circle cx="81.3" cy="216.3" r=".08"/>
<circle cx="81.3" cy="212.5" r=".08"/>
<circle cx="81.4" cy="211.8" r=".08"/>
<circle cx="81.4" cy="212.6" r=".08"/>
<circle cx="81.4" cy="215.1" r=".08"/>
<circle cx="81.4" cy="207.5" r=".08"/>
<circle cx="81.5" cy="217" r=".08"/>
<circle cx="81.5" cy="212.5" r=".08"/>
<circle cx="81.5" cy="216.3" r=".08"/>
<circle cx="81.5" cy="211.7" r=".08"/>
<circle cx="81.6" cy="217.2" r=".08"/>
<circle cx="81.6" cy="207.5" r=".08"/>
<circle cx="81.6" cy="212.6" r=".08"/>
<circle cx="81.6" cy="212.7" r=".08"/>
<circle cx="81.6" cy="216.2" r=".08"/>
<circle cx="81.7" cy="214.8" r=".08"/>
<circle cx="81.7" cy="211.4" r=".08"/>
<circle cx="81.8" cy="214.6" r=".08"/>
<circle cx="81.8" cy="207.4" r=".08"/>
<circle cx="81.9" cy="203.6" r=".08"/>
<circle cx="81.9" cy="214.5" r=".08"/>
<circle cx="81.9" cy="213.4" r=".08"/>
<circle cx="82" cy="214.2" r=".08"/>
<circle cx="82" cy="214.4" r=".08"/>
<circle cx="82" cy="205.5" r=".08"/>
<circle cx="82" cy="214.3" r=".08"/>
<circle cx="82.1" cy="214.1" r=".08"/>
<circle cx="82.1" cy="215.9" r=".08"/>
<circle cx="82.1" cy="214.2" r=".08"/>
<circle cx="82.1" cy="205.8" r=".08"/>
<circle cx="82.1" cy="213.7" r=".08"/>
<circle cx="82.1" cy="207.1" r=".08"/>
<circle cx="82.2" cy="204" r=".08"/>
<circle cx="82.2" cy="215.9" r=".08"/>
<circle cx="82.2" cy="206" r=".08"/>
<circle cx="82.2" cy="204.2" r=".08"/>
<circle cx="82.2" cy="210.8" r=".08"/>
<circle cx="82.2" cy="213.8" r=".08"/>
<circle cx="82.3" cy="204.3" r=".08"/>
<circle cx="82.3" cy="205.1" r=".08"/>
<circle cx="82.3" cy="213.9" r=".08"/>
<circle cx="82.3" cy="204.5" r=".08"/>
<circle cx="82.3" cy="213.8" r=".08"/>
<circle cx="82.3" cy="210.7" r=".08"/>
<circle cx="82.3" cy="204.8" r=".08"/>
<circle cx="82.4" cy="213.7" r=".08"/>
<circle cx="82.4" cy="206.7" r=".08"/>
<circle cx="82.4" cy="206.9" r=".08"/>
<circle cx="82.5" cy="213.6" r=".08"/>
<circle cx="82.7" cy="210.1" r=".08"/>
<circle cx="82.9" cy="215.3" r=".08"/>
<circle cx="83.1" cy="215.3" r=".08"/>
<circle cx="83.1" cy="212.1" r=".08"/>
<circle cx="83.4" cy="214.8" r=".08"/>
<circle cx="83.5" cy="214.7" r=".08"/>
</g>
<!-- layer: Border -->
<path d="M20 10.1h180v276.9h-180zM110 5.1v10M15 148.6h10M195 148.6h10" fill="none" stroke="#000" stroke-width=".25"/>
<!-- layer: TitleBlock -->
<path d="M20 240.1h180v46.9h-180zM20 250h180M44 240.1v9.9M78 240.1v46.9M139 240.1v46.9M78 260.1h122M139 277.1h61M149 277.1v9.9M185 277.1v9.9" fill="none" stroke="#000" stroke-width=".36"/>
<!-- layer: Annotations -->
<path d="M98.2 38.7h3.5l-3.3 1.2zM85.8 150.3l3.5 .1-3.3 1.1zM88.4 200.3l1.1-.5 .8 3.5zM72.9 222.6l2.9 1.9-3.4-.9z" fill="#000" stroke="#000" stroke-width=".21"/>
<path d="M98.3 39.3l-17.6 2.8h-38.6M85.9 150.9l-5.9 .9h-40.7M76.5 192.1h9l3.5 8M33.8 209.6h9l29.8 13.5M79.9 237.7h-5.8h9" fill="none" stroke="#000" stroke-width=".21"/>
<text font-size="7" x="79" y="270.6">Assembly_2</text>
<g font-size="4.9">
<text x="42.8" y="23.9">opening should</text>
<text x="50" y="18.1">The smaller</text>
<text x="45.1" y="29.8">be on the side</text>
<text x="42.1" y="35.6">where the lever</text>
<text x="54" y="41.4">is located.</text>
<text x="40.6" y="104.2">By applying tape</text>
<text x="43.7" y="110.1">to the button of</text>
<text x="47.3" y="115.9">the cross, the</text>
<text x="46.3" y="121.8">divider can be</text>
<text x="43.4" y="127.6">raised to adjust</text>
<text x="45" y="133.4">the distribution</text>
<text x="42" y="139.3">between the left</text>
<text x="39.1" y="145.2">and right sides of</text>
<text x="53.3" y="151.1">the device.</text>
<text x="109.5" y="166.3">Explanatory note</text>
<text x="76.2" y="191">(1)</text>
<text x="33.5" y="208.5">(2)</text>
<text x="77.3" y="236.6">(3)</text>
<text x="21" y="248.5">KogEtho</text>
<text x="79" y="248.5">Louis Frank</text>
<text x="113" y="248.5">2021-11-29</text>
<text x="32.7" y="269.1">Divider module</text>
<text x="142.6" y="285.7">2</text>
<text x="150" y="285.5">2022-02-11</text>
<text x="189.1" y="285.7">3/4</text>
</g>
<g font-size="4.2">
<text x="109.8" y="176.7">The uneven division occurs, because the</text>
<text x="109.9" y="182">food gets deployed on the right half of the</text>
<text x="109.7" y="187.2">container wheel (1).</text>
<text x="109.8" y="197.6">Then if falls down torwads the opening on the</text>
<text x="109.6" y="202.8">button in a right-to-left direction (2)</text>
<text x="109.6" y="213.2">By adjusting the height of the divider module,</text>
<text x="109.8" y="218.4">one can adjust the surface to reflect the food</text>
<text x="109.6" y="223.6">pieces to the right side. (3)</text>
</g>
<g font-size="2.5">
<text x="21" y="242.9">Dept.</text>
<text x="45" y="242.9">Technical reference</text>
<text x="79" y="242.9">Created by</text>
<text x="140" y="242.9">Approved by</text>
<text x="79" y="252.8">Document type</text>
<text x="140" y="252.8">Document status</text>
<text x="79" y="262.9">Title</text>
<text x="140" y="262.9">DWG No.</text>
<text x="140" y="279.9">Rev.</text>
<text x="150" y="279.9">Date of issue</text>
<text x="186" y="279.9">Sheet</text>
</g>
</svg>
